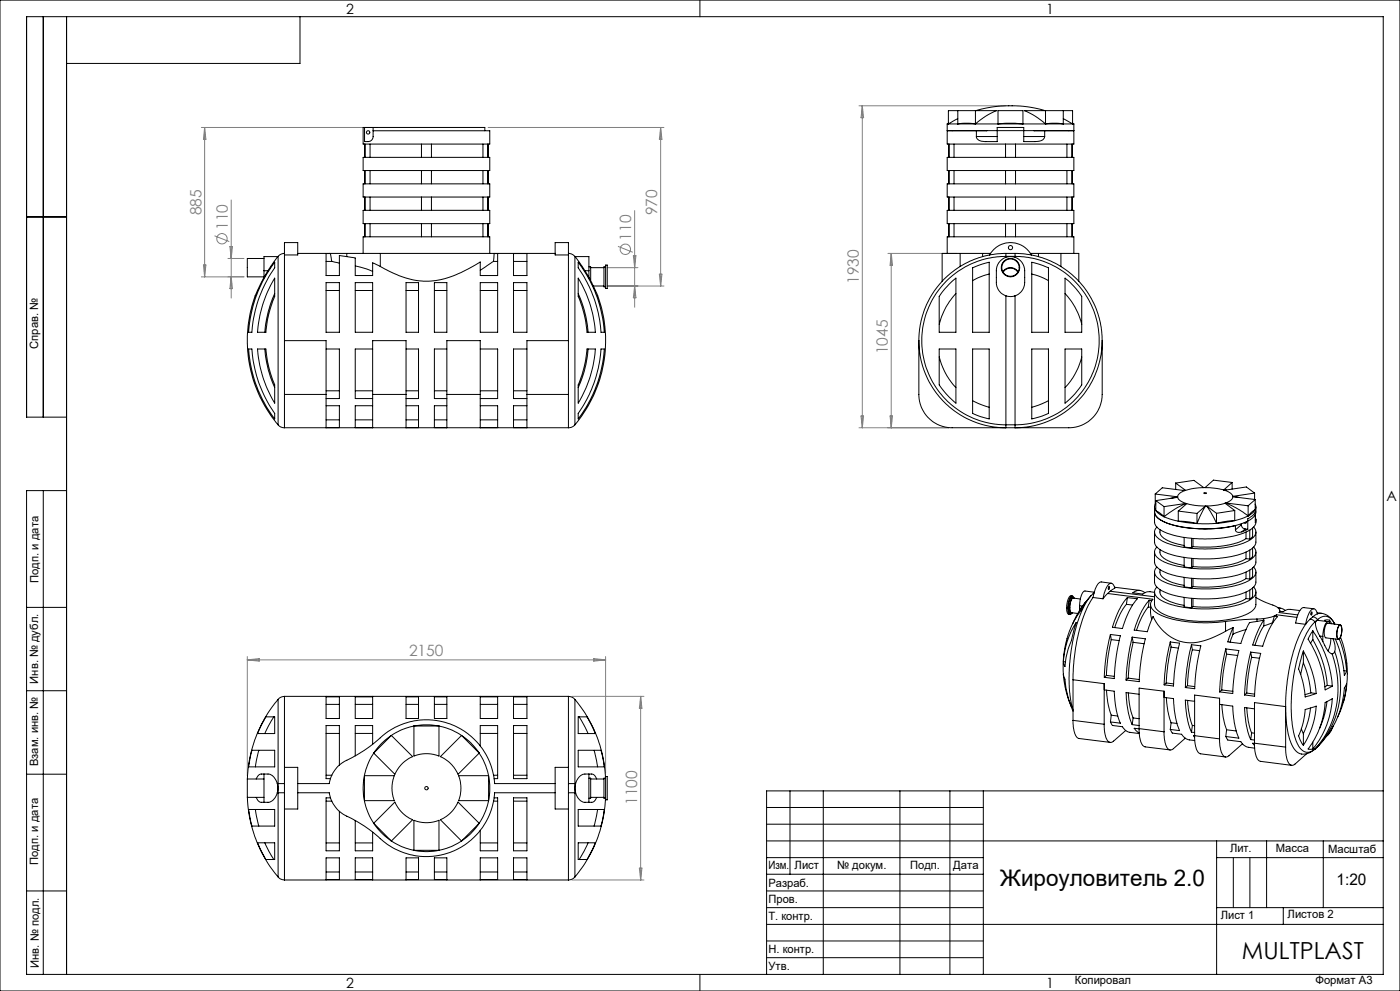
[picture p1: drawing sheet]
<svg xmlns="http://www.w3.org/2000/svg" width="420mm" height="297mm" viewBox="0 0 420 297" stroke-linecap="round" stroke-linejoin="round" font-family="sans-serif">
<g fill="none" stroke="#808080" stroke-width=".3">
<path d="M60.4 38.2h53.1M61.4 38.2l.4 3.6h-.8zM61.4 38.2v44.8M146.4 38.2h52.8M198.2 38.2v47.5M198.2 38.2l.4 3.6h-.8zM257.7 31.7h44M258.7 31.7v96.5M258.7 31.7l.4 3.6h-.8zM69.4 59.9v29.4M61 79.4h.8l-.4 3.6zM64.3 70.7l4.5 1.7"/>
<path d="M68.4 77.5h4.8M69 73.9h.7l-.3 3.6zM185.4 73.8l4.4 1.8M190 76.7h.8l-.4 3.5zM190.4 63.1v29M266.4 75.9h20.6M267.4 75.9v52.3M267.4 75.9l.4 3.6h-.8zM69.4 83l.3 3.5h-.7zM73.2 83h-12.8M182.2 85.7h17M182.2 80.2h9.2"/>
<path d="M190.4 85.7l.4 3.5h-.8zM197.8 82.2h.8l-.4 3.5zM257.7 128.2h27M258.3 124.7h.8l-.4 3.5zM267 124.7h.8l-.4 3.5zM74.2 196.8v35.7M74.2 197.8h107.5M74.2 197.8l3.6-.4v.8zM178.1 197.4l3.6 .4-3.6 .4zM181.7 196.8v34.9M171.6 208.7h21.6M192.2 208.7v55"/>
<path d="M192.2 208.7l.4 3.6h-.8zM171.6 263.7h21.6M191.8 260.2h.8l-.4 3.5z"/>
<circle cx="66.6" cy="71.6" r="1.56"/>
<circle cx="187.6" cy="74.7" r="1.56"/>
</g>
<g fill="none" stroke="#000" stroke-width=".3">
<path d="M0 0h420v297h-420zM13 5v120M20 5v287M90 5v14h-70M210 0v5M109.4 38.2h-.5v5h38v-4h-35M109.4 38.2v4.2a1.95 1.95 0 0 0 2.5-1.5v-2.7M109.4 38.2h2.5M111.9 38.2h33.6v1M284.2 37.1h.3M284.2 39.2h38M284.2 39.2h8.7"/>
<path d="M284.2 37.1v6.1h38v-6.1M284.5 36.9l-.3 .2M284.5 37.1h2.8M284.5 37.1v-3.9h14.5a21.5 21.5 0 0 0-6.4 3.9M285.6 39.2h.1M287.3 37.1h5.3M287.3 35.6l-2.8 1.5M287.3 37.1l2-.2 3.3 .2M287.3 33.2v3.9M292.6 37.1h6.8M292.6 33.2v3.9M292.8 33.2a37.7 37.7 0 0 1 20.7 0"/>
<path d="M292.9 39.2v1.7M296.1 39.2h-3.2M299.4 37.1h7.5M299.4 37.1l2.6-.2 4.9 .2M299.4 37.1v-3.9h7.5v3.9M306.9 37.1h6.8M310.2 39.2h3.2M313.4 39.2h8.8M313.4 39.2v1.7M313.7 37.1h5.3M313.7 37.1a21.5 21.5 0 0 0-6.4-3.9h14.5v3.9M313.7 37.1l1.9-.2 3.4 .2"/>
<path d="M313.7 33.2v3.9M319 37.1h2.8M319 35.6l2.8 1.5M319 33.2v3.9M320.6 39.2h.1M321.8 36.9l.4 .2M321.8 37.1h.4M108.9 47.2h38v3.9h-38zM108.9 55.1h38v4h-38zM109.4 43.2v4M109.4 51.1v4M109.4 59.1v3.9"/>
<path d="M109.5 43.2v4M109.5 51.1v4M109.5 59.1v3.9M111 43.2v4M111 51.1v4M111 59.1v3.9M126.4 43.2v4M126.4 51.1v4M126.4 59.1v3.9M129.4 43.2v4M129.4 51.1v4M129.4 59.1v3.9"/>
<path d="M144.9 43.2v4M144.9 51.1v4M144.9 59.1v3.9M146.4 43.2v4M146.4 51.1v4M146.4 59.1v3.9M284.2 47.2h38v3.9h-38zM284.2 55.1h38v4h-38zM284.7 43.2v4M284.7 51.1v4M284.7 59.1v3.9M286.2 43.2v4"/>
<path d="M286.2 51.1v4M286.2 59.1v3.9M292.9 40.9a2.05 2.05 0 0 0 2.4 1.5h3.9v-4.2h7.9v4.2h3a3.1 3.1 0 0 0 3.2-1.1l.1-.4M292.9 40.9h6.3M301.7 43.2v4M301.7 51.1v4M301.7 59.1v3.9M304.7 43.2v4M304.7 51.1v4M304.7 59.1v3.9M307.1 40.9h6.3M320.1 43.2v4"/>
<path d="M320.1 51.1v4M320.1 59.1v3.9M321.6 43.2v4M321.6 51.1v4M321.6 59.1v3.9M321.7 43.2v4M321.7 51.1v4M321.7 59.1v3.9M8 65h12M79.2 77.5h-5v5.5h5M82.4 78.6v.3a3.3 3.3 0 0 1-.9 2.7 40.2 40.2 0 0 0-6.1 18h-.8a38.7 38.7 0 0 1 7.8-21zM83.4 76.9h-4.2v4.2"/>
<path d="M83.4 76.8v50.5M83.4 76.8l-3 4.3M85.3 76.4v25.7M85.3 75.9l-.8 .2-1.1 .7M85.3 72.7h4v3.7h-4zM89.3 75.9l9.8 .1M97.8 76v6.6h4v-6.1l2.2 .4M97.8 78.3h1.8M99.1 76l.5 2.3M99.6 78.3l2.2 .6M104 75.9h-5.2l.3 .1M104 76.9l2.6 .4v5.3h5.2v-3.8l2.3 1.1"/>
<path d="M104 75.9h10.1M104 75.9v1M106.6 79.7l3.4 .9 1.8 .7M108.9 75.9v-4.9h38v4.9M108.9 63h38v4h-38zM109.4 67v4M109.5 67v4M111 67v4M114.1 75.9l34.1 .1M114.1 75.9v4M126.4 67v4M129.4 67v4"/>
<path d="M144.9 67v4M146.4 67v4M148.1 78.3l-4 2.7M148.1 78.3h1.2M148.2 76l-.1 2.3M149.3 76v6.6h-5.2v-4.1a31.7 31.7 0 0 1-15.6 5.8 27.3 27.3 0 0 1-14.4-4.4M154.1 76v6.6h4v-6.6M154.1 78.3h4M166.5 72.7h4v3.7h-4zM166.5 75.9l-18.3 .1M170.5 76.4v25.7M170.5 75.9l.9 .2 1.1 .7"/>
<path d="M172.5 76.8v50.5M172.5 76.8l3 4.3M172.5 76.9h4.2v4.2M173.5 78.6a39.3 39.3 0 0 1 7.8 21h-.9a41.7 41.7 0 0 0-6.9-19.6zM176.7 80h.5v4.1M181.7 79.4h.5v7.1h-.5zM181.7 80h-.5v6h.5M284.2 75.9v-4.9h38v4.9M284.2 63h38v4h-38zM284.7 67v4M286.2 67v4M288 75.9h6.8"/>
<path d="M288 75.9h-5.4v8.4M288 75.9v4M294.8 75.9h2.4M294.8 75.9v1M296.9 76.4a26.1 26.1 0 0 0-21.2 25.7M296.9 76.4a7.1 7.1 0 0 1 12.5 0M301.7 67v4M301.8 76.8a25.2 25.2 0 0 0-25.3 25.3 25.2 25.2 0 0 0 25.3 25.2M301.8 76.8v.3M301.8 75.9l-4.9 .5M301.8 75.9v.9M301.8 75.9h2.7"/>
<path d="M301.8 76.8h2.7M304.5 76.8v.3M304.5 76.8a25.2 25.2 0 0 1 25.2 25.3 25.2 25.2 0 0 1-25.2 25.2M304.5 75.9v.9M304.5 75.9l4.9 .5M304.7 67v4M309.1 75.9h2.4M309.4 76.4a26.2 26.2 0 0 1 21.3 25.7M309.5 78.6l5 1.7v19.3h-5zM311.5 75.9h6.8M311.5 75.9v1M318.3 75.9h5.3v8.4"/>
<path d="M318.3 75.9v4M320.1 67v4M321.6 67v4M321.7 67v4M79.2 83.1l-1.3 2.7a38.7 38.7 0 0 0 5.5 41.5M79.2 81.1h1.2M79.2 81.1v2M80.4 81.1l-1.2 2M82.4 83.4v2.7a8.6 8.6 0 0 1-.8 4.9l-1.3 4.6-.5 4h-2.5a35.9 35.9 0 0 1 5.1-16.2zM82.4 88l-1.9 5.3-.8 3.9-.3 2.4M97.8 84.7h4v14.9h-4zM97.8 87.1h4"/>
<path d="M106.6 84.7h5.2v14.9h-5.2zM106.6 87.1h5.2M121.8 84.7h3.8v14.9h-3.8zM121.8 87.1h3.8M130.3 84.7h3.8v14.9h-3.8zM130.3 87.1h3.8M144.1 84.7h5.2v14.9h-5.2zM144.1 87.1h5.2M154.1 84.7h4v14.9h-4zM154.1 87.1h4M173.5 83.4a35.9 35.9 0 0 1 5.1 16.2h-2.5l-.5-4-1.3-4.6a9.4 9.4 0 0 1-.8-5.3zM173.5 88l1.9 5.3 .8 3.9 .2 2.4"/>
<path d="M175.5 81.1l1.2 2M175.5 81.1h1.2M176.7 83.1l1.5 3a39 39 0 0 1-5.7 41.2M176.7 81.1v2M177.2 80.2h4M178 85.7h3.2M284.8 85.2l2-1.8v16.2h-5v-9.3a2.37 2.37 0 0 1 .7-2.6zM286.8 88a20.3 20.3 0 0 0-5 9.2M291.8 80.3l5-1.7v21h-5zM296.8 82.1l-3.2 1.1-1.8 .9M300.8 81.5a2.74 2.74 0 0 1 4.6 0M301 81.6a2.59 2.59 0 0 1 4.4 0"/>
<path d="M301.8 88.6a4.9 4.9 0 0 1-2.9-5.5v-2a4.3 4.3 0 0 1 4.3-4.2 4.3 4.3 0 0 1 4.2 4.2v2a4.9 4.9 0 0 1-2.9 5.5M301.8 88.6v38.7M301.8 88.6a4 4 0 0 0 2.7 0M304.5 88.6v38.7M309.5 82.1l2.6 .8 2.4 1.2M319.5 83.4l1.6 1.3 2.6 3a2.37 2.37 0 0 1 .8 2.6v9.3h-5zM319.5 88a20.3 20.3 0 0 1 5 9.2M74.6 104.6h.8a39.4 39.4 0 0 0 7 19.3v1.7a39.3 39.3 0 0 1-7.8-21zM77.3 104.6h2.5l.5 3.9 .8 3.1a12.6 12.6 0 0 1 1.3 5.9v3.3a35.9 35.9 0 0 1-5.1-16.2zM79.4 104.6l1.1 6.3 1.9 5.3M85.3 118.2v10M85.3 118.2h12.5"/>
<path d="M85.3 102.1h12.5v16.1M85.3 102.1v16.1M97.8 118.2v10M97.8 104.6h4v14.8h-4M97.8 117.1h4M106.6 117.1h5.2M111.8 118.2v10M111.8 104.6h-5.2v14.8h5.2M111.8 118.2h10M111.8 118.2v-16.1h10v16.1M121.8 118.2v10M121.8 104.6h3.8v14.8h-3.8"/>
<path d="M121.8 117.1h3.8M130.3 117.1h3.8M134.1 118.2v10M134.1 104.6h-3.8v14.8h3.8M134.1 118.2h10M134.1 118.2v-16.1h10v16.1M144.1 118.2v10M144.1 104.6h5.2v14.8h-5.2M144.1 117.1h5.2M154.1 117.1h4M158.1 118.2v10M158.1 104.6h-4v14.8h4"/>
<path d="M158.1 118.2h12.4M170.5 118.2v10M170.5 102.1h-12.4v16.1M170.5 102.1v16.1M176.1 104.6h2.5a36.3 36.3 0 0 1-5.1 16.2v-2.8a9.4 9.4 0 0 1 1.1-5.6l1-3.9zM176.4 104.6l-1 6.3-1.9 5.3M180.3 104.6h1a38.7 38.7 0 0 1-7.8 21v-.4a3.3 3.3 0 0 1 .9-2.7 37.2 37.2 0 0 0 5.9-17.9zM275.7 102.1a25.8 25.8 0 0 0 26.1 26v-.8M275.7 102.1v16.1a9.9 9.9 0 0 0 9.9 10h35a10.1 10.1 0 0 0 10.1-10v-16.1M281.8 104.6h5v16.2l-2-1.8-1.8-2a3.7 3.7 0 0 1-1.2-3.1zM281.8 107a20.6 20.6 0 0 0 5 9.2M291.8 104.6h5v21l-2.6-.7-2.4-1z"/>
<path d="M309.5 104.6h5v19.3l-2.4 1-2.6 .7zM319.5 104.6h5v9.3a2.8 2.8 0 0 1-1.2 3.1l-1.3 1.5-2.5 2.3zM324.5 107a20.6 20.6 0 0 1-5 9.2M330.7 102.1a25.9 25.9 0 0 1-26.2 26v-.8M20 125h-12v-120h407v287h-407v-145h12M83.4 127.3l.9 .7 1 .2M85.3 128.2h85.2M97.8 121.6h4v6.6M97.8 125.8h4M106.6 125.8h5.2M111.8 121.6h-5.2v6.6M121.8 121.6h3.8v6.6"/>
<path d="M121.8 125.8h3.8M130.3 125.8h3.8M134.1 121.6h-3.8v6.6M144.1 121.6h5.2v6.6M144.1 125.8h5.2M154.1 125.8h4M158.1 121.6h-4v6.6M172.5 127.3l-.9 .7-1.1 .2M291.8 120.1l1.8 .9 3.2 1.1M301.8 127.3h2.7M314.5 120.1l-2.4 1.1-2.6 .9M13 147v145"/>
<path d="M346.4 151.9v4.6a4.7 4.7 0 0 0 3.6 3.2l5 1.3 6.3 .5 5.8-.3 4.7-1a6.5 6.5 0 0 0 4.9-3.4l.1-.9M346.4 159.5v3a4.6 4.6 0 0 0 3.6 3.2l4.6 1.3 5.3 .5 5.9-.2 4.2-.7a9.8 9.8 0 0 0 6.6-3.3l.2-.6v-3.2M346.6 151.1l-.2 .8 .3 1.1M346.6 148.1l2.1-1.9 6.7 .8a2.61 2.61 0 0 0-2.1 1.9M346.6 148.1l6.7 .8M346.6 148.1v3M346.7 150l6.6-1a3.2 3.2 0 0 0 2.5 1.9M346.7 153l1.1 1.1 1.4 .8M346.7 153l2.5 1.9M346.7 151l-.1 .1M346.7 150l2.5 1.8M346.7 150v3"/>
<path d="M347.1 157.9a2.24 2.24 0 0 0 .8 3.8 27.3 27.3 0 0 0 13.8 2.8l5.4-.3 4.7-1a6.5 6.5 0 0 0 4.9-3.4l-.1-1.1-.5-.8M348 158.7v.8a4 4 0 0 0 3.2 2.9l4 1.1M349.2 154.9l4.3 1.3M349.2 151.8v3.1M352.7 144.8l5.5-.8 2.9 2.2-2.9 .2-2.5 .6M352.7 144.8l3 2.2M352.7 144.8v1.9M353.3 148.9l-2.1 .5M353.5 156.2l5.6 .7M353.5 156.2l3.2 .2 2.4 .5M353.5 153.2l5.6 .7M353.5 153.2v3"/>
<path d="M354.8 147h.9M355.8 150.9a28.2 28.2 0 0 0-6.6 4M355.8 150.9l-6.6 .9M359.1 153.9v3M361.1 146.1h.4M361.2 147.8l.6-.1 .2 .1zM361.6 151.7l-2.5 5.2M361.6 151.7l-3.3-.3-2.3-.4-2.5 2.2M361.6 151.7l-2.5 2.2M362 151.7l3.3-.3 2.2-.6 2.9 2.2M362 151.7l2.9 5.1M362 151.7l2.9 2.1"/>
<path d="M364.9 156.8l-5.8 .1M364.9 153.8v3M367.1 146.9h.8M367.7 150.7l3.1 1.5 3.6 2.4M367.7 150.7l6.7 .9M369.6 144.6l-5.6-.7-2.5 2.3 3.6 .2 2 .5M369.6 144.6l-2.5 2.3M369.6 144.6v2M369.8 148.8l2 .3M370.4 156l-5.5 .8M370.4 156l-2 .2-3.5 .6M370.4 153l-5.5 .8"/>
<path d="M370.4 153v3M370.6 158.8l.3 .5a1.66 1.66 0 0 0 1.7 .1M370.6 157.5v1.3M370.7 157.5h-.1M372.4 157.3l.4 .9 .7 .3M372.4 157.3l-1.8 1.5M372.4 157v.3M373.5 158.5l-.9 .9M373.5 158.5l.8 .1M373.8 159.5v1.9M373.9 156.4l-.2 .4-.5-.1M374.3 158.6l-1.7 .8"/>
<path d="M374.4 154.6l-4 1.4M374.4 151.6v3M374.9 158.9v2.7M375.8 158.3v2.5l-.9 .8M376.4 147.8l-2.5-1.9-6.6 1a3.2 3.2 0 0 1 2.5 1.9M376.4 147.8l-6.6 1M376.4 147.8v1.9M376.6 151.1l.2 .7-.2 .9M376.6 149.7l-6.7-.8a2.61 2.61 0 0 1-2.2 1.8M376.6 152.7l-.6 .8-1.6 1.1M376.6 152.7l-2.2 1.9M376.6 149.7l-2.2 1.9"/>
<path d="M376.6 149.7v3M376.6 154.9l.2 .8M376.8 151.9v1.5a4 4 0 0 1-3.1 3.1l-3.7 1.2-6 .7h-5.5l-5.5-.8a9.8 9.8 0 0 1-6.5-3.4l-.1-.8a4.2 4.2 0 0 0 3.1 3.2l4.2 1.2 6 .7 6.9-.2 4-.8M376.8 155.7l-.2 .9v-3.1l-.9 1.1-1.4 .9v3.1M376.8 155.7l-.2 .1M321.7 178.6h-.4a3.8 3.8 0 0 0-1.3 3.6 2.03 2.03 0 0 0 .6 1.9l.4 .1M322 179.1l-.4-.1-.4 .3-.5 1.2-.2 1.3a1.9 1.9 0 0 0 .5 2h.4M322.1 179.1a.57 .57 0 0 0-.6-.5 .57 .57 0 0 0-.5 .6l-.5 1.5-.1 1.4a1.69 1.69 0 0 0 .7 2l.5-.3M322.3 179.3a.51 .51 0 0 0-.6-.2 .51 .51 0 0 0-.3 .6l-.5 2.3a1.41 1.41 0 0 0 .7 1.8l.2-.1M324.1 179.5l-2.1-.3a4 4 0 0 0-.9 4.1l.3 .3 1.9 .3M327.3 178.5l-3.3 4.4M327.3 178.5l-2 3-1.5 3.5-1.3 4.1-1.1 5.6-.6 5.8-.1 4.6 .4 4.1 .8 3.6"/>
<path d="M327.3 178.5h.1M327.9 179.1l-1.3 2.1-1.2 2.7-1.9 6-1.3 8-.3 5.8M327.9 179.1l3 .4M328 177.9l-.7 .6M328.2 177.7l-.2 .2M328.3 177.5l-2.8-.4a2.35 2.35 0 0 0-1.4 2.3l-.2 2.1M332.3 177.9l-1.4 1.6M332.3 177.9l13.6 1.7a2.39 2.39 0 0 0 .8 3.9l3.1 1.5 3 .8 3 .5 6.7 .4 5.2-.4M332.6 175.8a.55 .55 0 0 1 0 .9zM333.1 177.2l.5-.4a.73 .73 0 0 0 .6-1.2 1.05 1.05 0 0 0-1.1-.8 1.05 1.05 0 0 0-1 1l-.8 1.8-.4 1.9M333.1 177.2l-.8 .7M333.1 177.2l13.3 1.7"/>
<path d="M333.4 174.8l-3-.4a3.1 3.1 0 0 0-2 2.8l-.5 1.9M334.4 176l7.6 .9M338.2 179.1l3 .4a22.4 22.4 0 0 0-4.5 8.9l-3-.4 .6-1.8a20.7 20.7 0 0 1 3.9-7.1zM338.2 179.1l-.3 2M344.8 179.9a22.3 22.3 0 0 0-4.5 8.9l3.9 .5 1.7-4.6a12.5 12.5 0 0 0 17.6 6.5l4.2-2M344.8 179.9l.7 .1M344.8 179.9l-.3 2M346.4 165.4v3a4.6 4.6 0 0 0 3.6 3.3l3 .9 6.4 .9 5.1-.1 5.5-.8a10.6 10.6 0 0 0 6.5-3.2l.3-.7v-3.3M346.4 171.4v3a4.9 4.9 0 0 0 3.8 3.4l4.4 1.1 5.7 .6 5.1-.2 5.3-.8a8.5 8.5 0 0 0 5.9-3.4l.2-3.7M346.4 177.4v3.8a4.6 4.6 0 0 0 3.6 3.2l3.8 1.1 6.1 .7 5.9-.1 4.2-.7a9.8 9.8 0 0 0 6.6-3.4l.2-.6v-4M346.4 177.5l-2-.2-1.6 .7-3-.3a2.68 2.68 0 0 1 3.7 0M347.1 163.9a2.24 2.24 0 0 0 .8 3.8l.3 .1a30.2 30.2 0 0 0 14.9 2.7l3.6-.3 3.3-.6a9.8 9.8 0 0 0 6.6-3.3 1.92 1.92 0 0 0-.5-2.4"/>
<path d="M347.1 169.9a2.24 2.24 0 0 0 .8 3.8l.3 .1a30.2 30.2 0 0 0 14.9 2.7l3.6-.3 3.3-.6a10.2 10.2 0 0 0 6.6-3.3 1.92 1.92 0 0 0-.5-2.4M347.1 175.9a2.24 2.24 0 0 0 .8 3.8l3.7 1.6 6 1 2.7 .2 4.6-.1 5.8-.9a8.5 8.5 0 0 0 5.9-3.4l.1-1.1-.6-1.1M348 164.7v.7a4 4 0 0 0 3.2 3l4 1M348 170.7v.7a3.9 3.9 0 0 0 3.2 2.9l4 1.1M348 176.7v.7a3.9 3.9 0 0 0 3.2 2.9l4 1.1M355.2 161.1v2.8l2.3 .3M355.2 167v2.9l2.3 .3M355.2 173v2.9l2.3 .3M355.2 179v2.9l2.3 .3M357.5 161.3v2.9M357.5 167.3v2.9M357.5 173.3v2.9"/>
<path d="M357.5 179.3v2.9M357.9 163.8l-.4 .4M357.9 161.4v2.4M357.9 167.4v2.4M357.9 173.4v2.4M357.9 179.3v2.5M357.9 169.8l-.4 .4M357.9 175.8l-.4 .4M373.8 161.4a26.5 26.5 0 0 1-14.2 2.5l-1.7-.1M373.8 167.4l-.2 .1a27.9 27.9 0 0 1-14.9 2.4l-.8-.1M373.8 173.4l-3.1 1.4-3.7 .8-4.3 .4-4.8-.2M373.8 179.4a26.8 26.8 0 0 1-15.1 2.5l-.8-.1"/>
<path d="M373.8 161.4l1.1 .2M373.8 165.4v2M373.8 171.4v2M373.8 177.4v2M373.8 167.4l1.1 .2M373.8 173.4l1.1 .2M373.8 179.4l1.1 .1M374.9 164.8v2.8M374.9 170.8v2.8M374.9 176.8v2.7M375.8 164.2v2.6l-.9 .8M375.8 170.2v2.6l-.9 .8"/>
<path d="M375.8 176.2v2.6l-.9 .7M376.8 179.1l2.8 1.4a9.3 9.3 0 0 1 4.1 2l.2 .4-.1 .7M8 182h12M319 198.3l.6 .1M321.8 186.9l1.8-3.5 2.1-2.9-.9 1.5a36.7 36.7 0 0 0-4.4 8.3 31.5 31.5 0 0 0-1.3 12.7M322.9 186.5l-1.4 5.4-1.1 2.7-.9 5.2-.2-.4a13.1 13.1 0 0 1 1-7.6l1.1-2.7zM323.9 181.5v1.4v-.9M323.9 181.5l.9 .1M333.1 190.1l-1.2 5.8-.6 7.1M333.1 190.1l3 .4-1.2 5.8-.6 7.1-3-.4M333.1 190.1l.3 1.6M333.4 191.7l-1.1 6.1-.4 4.6"/>
<path d="M333.4 191.7l2.3 .3M337.9 181.1a20.6 20.6 0 0 0-3.5 7M337.9 181.1l1.9 .2M339.7 191l3.9 .4-1.2 5.8-.6 7.1-4-.5M339.7 191l-1.1 5.2-.8 7.6M339.7 191l.2 1.5M339.9 192.5l-.8 4-.6 6.7M339.9 192.5l3.4 .4M344.5 181.9l-1.8 2.8-1.7 4.2M344.5 181.9l.7 .1M345.2 181.2v2.3l.3 2.1M351.1 192.4l2.8 .4-1.2 5.7-.7 7.1-2.7-.4"/>
<path d="M351.1 192.4l-1.3 6.3-.5 6.5M351.1 192.4l.2 1.6M351.3 194l-.9 5-.5 5.7M351.3 194l2.2 .2M357.4 193.2l-1.3 6.9-.5 6M357.4 193.2l2.9 .4-1.2 5.8-.7 7-2.8-.3M357.4 193.2l.3 1.5M357.7 194.7l-.8 4.1-.7 6.7M357.7 194.7l2.2 .3M357.9 181.8l-.4 .4M367.7 186.3v2.9M367.7 194.5l-1.2 6.3-.6 6.6"/>
<path d="M367.7 194.5l4 .5-1.4 6.9-.5 6-3.9-.5M367.7 194.5l.3 1.5M368 196l-1 5.1-.5 5.7M368 196l3.3 .5M369.9 188.1l-2.2 1.1M369.9 190l-.9 2.5M369.9 188.1v1.9M373.8 188.7l-3.9 1.3M375.2 195.4l-1.3 6.4-.5 6.5M375.2 195.4l3 .4-1.3 6.3-.5 6.6-3-.4M375.2 195.4l.3 1.6M375.5 197l-1 5-.5 5.7"/>
<path d="M375.5 197l2.4 .3M377.1 186.2l-2.3 .4-1.8 3.9-.7 2.4-4-.5 1.6-4.3M377.1 185.5l-9.4 .8M377.1 185.5v.7M379.2 185.8l-2.1 .4M379.2 187.6l-1.1 1.8-1.6 4M379.2 185.8v1.8M381.7 186.6l-2.5 1M381.7 186.6h.1M382.3 184.6l1 .2a23.1 23.1 0 0 0-4.5 8.9l-3-.4 1.7-4.4 1.7-3.1M382.3 184.6l-.6 2M383 184.3l-.7 .3"/>
<path d="M383 184.3a13.2 13.2 0 0 1-5.9 1.2M383 184.3l6.1 .7M383.4 182.2l.7 .1M383.5 182.3h.9l1.2 .6M383.8 183.6l5.5 .7M383.9 183.2l-.1 .4M383.9 183.1v.1M390 183l-3.5-.4-1.6 .7-1-.1M391 195.1l-.8 2.9a5.1 5.1 0 0 0 .2 4.8l.7 2.4 .4 3.7 3.4-1M391 195.1a31.1 31.1 0 0 1 3.9 12.8M391 198.6l-.8 3.6M391 198.6l1.4 4.2 .8 4.8"/>
<path d="M391 195.1v3.5M391.7 187.1l-2.2 4-2.1 6.3-1.2 6.9-.5 7.5M393.1 185.5l-1.4 1.6M393.1 185.5l1.4 .9M393.5 183.4l.1 .6a.23 .23 0 0 1-.1 .3 .23 .23 0 0 1-.3 0 .23 .23 0 0 1 .1-.4zM393.8 189.1l-.9 1.4a1.47 1.47 0 0 0 .2 2.2 32.4 32.4 0 0 1 4.4 14.1l2.2-1.2M393.8 189.1a33.8 33.8 0 0 1 5.9 16.5M393.8 191.7l-.6 1.1M393.8 191.7a31.5 31.5 0 0 1 4.4 13.7M393.8 184.9l1 .3 .5 .5M393.8 189.1v2.6M393.8 184.9l-.7 .6"/>
<path d="M394.2 182.5l-3-.4a3.2 3.2 0 0 0-2.1 2.8l-.4 1.8 3 .4M394.5 186.4a25.5 25.5 0 0 0-5.7 12.6l-.7 3.6-.7 6.3v4.6l.3 4.1a10.8 10.8 0 0 0 3.4 7.5 2.79 2.79 0 0 0 3.4-.6M394.5 186.4l.2 .2M394.7 186.6l.3 1.9 1 2.1M395.1 183.7l1.4 .1M395.2 184a1.25 1.25 0 0 0-1.5-1.4 7.2 7.2 0 0 0-2 4.5M395.2 184l-1.4 .9M395.3 185.7l.1 .2M395.3 185.7a2.89 2.89 0 0 1 4.9 1l.2 .2M395.3 185.7l-.8 .7M395.4 185.9l-.5 .2-.2 .5M395.4 185.9l3.1 .4"/>
<path d="M396 190.6l.8 1.7M396 190.6l.8 .1M396.5 183.8a5.2 5.2 0 0 1 3.9 3.1M396.5 183.8l-1.3 .2M396.8 192.3l.3 .4a5.5 5.5 0 0 0 2.5 3.2M396.8 190.7v1.6M398.9 185.9h-1.5l.3 .3M398.9 185.9l.6 1M398.9 185.9v.7M399 186.9a.67 .67 0 0 0-.7-.6 .67 .67 0 0 0-.6 .7l-.6 1.6-.3 2.1M399.2 191.3l-.1 1.9-.7 1.9M399.6 195.9a28.1 28.1 0 0 1-5.1 28.6"/>
<path d="M399.9 191.4l.6 1.9-.1 2M400.3 187h.1M400.4 186.9v.2M400.4 195.3l-.2 .4-.6 .2M400.4 195.3a28 28 0 0 1-5.1 28.5M400.6 191.5a32.3 32.3 0 0 1 2.7 10.9l.7-1.3M401.7 187.6a.51 .51 0 0 1 .7-.1 .51 .51 0 0 1 .1 .7l-.1 1.9a1.08 1.08 0 0 1-1 1.3l-.3-.6v-1.2zM401.7 187.4a.56 .56 0 0 1 .7 .1 .56 .56 0 0 1 .1 .6l-.1 2.2a1.16 1.16 0 0 1-1 1.3l-.4-.9v-1.3zM401.8 191.5a30.6 30.6 0 0 1 2.2 9.6M402.1 187.3l-3.8-.5a4 4 0 0 0-.8 4l.3 .4 3.7 .4M402.2 191a30.6 30.6 0 0 1 .8 19.4M8 207h12"/>
<path d="M79.8 214.8h2.6v5h-5.1zM82.1 214.8l-2.7 5M83.4 209.6a39.1 39.1 0 0 0-9.2 23.9M83.4 209.6v25.2M85.3 208.7l-1 .2-.9 .7M85.3 208.7v21.3M85.3 208.7h85.2M97.8 208.8h4v6.5h-4zM97.8 219.8h4M97.8 211.1h4M106.6 208.8h5.2v6.5h-5.2zM106.6 219.8h5.2"/>
<path d="M106.6 211.1h5.2M121.8 208.8h3.8v6.5h-3.8zM121.8 211.1h3.8M124.2 217.6l-3.6 1-3.2 1.8M124.2 217.6v9a10.4 10.4 0 0 1 7.5 0v-9M124.2 217.6l2.9-.4 4.6 .4M124.2 217.6h7.5M130.3 208.8h3.8v6.5h-3.8zM130.3 211.1h3.8M131.7 217.6l3.5 1 3.3 1.8M144.1 208.8h5.2v6.5h-5.2zM144.1 219.8h5.2"/>
<path d="M144.1 211.1h5.2M154.1 217.4h4v16h-4zM154.1 208.8h4v6.5h-4zM154.1 219.8h4M154.1 211.1h4M170.5 208.7l1.1 .2 .9 .7M170.5 208.7v21.3M172.5 209.6a38.8 38.8 0 0 1 9.1 23.6h-.4v6h.5a39.2 39.2 0 0 1-9.2 23.6M172.5 209.6v25.2M173.5 214.8h2.6l2.5 5h-5.1zM173.7 214.8l2.7 5M321.5 212a30.6 30.6 0 0 1-2.5-9.9l.2 .7a5.7 5.7 0 0 1 .6 3.2l.8 3.6 1.3 3.5"/>
<path d="M321.9 215.9v1.2a4.5 4.5 0 0 0 1.8 4.2l9.4 1.2M321.9 203.7l9.4 1.2M321.9 215.9l9.4 1.2M321.9 203.7v12.2M331.3 204.9v1.9l3 .3 .1 2.4a22.5 22.5 0 0 0 1.7 7.2l-3-.3M331.3 217.1v.3a6.2 6.2 0 0 0 1.5 5l.6 .1 .5-.3 3.8-3.3M331.3 204.9v12.2M331.9 202.4l-.6 .6M331.9 202.4l2.4 .3M332 206.8l.5 4.5 .9 3M333.1 216.4l.6 1 3 .4 .9 1.1 .7 .4 3.5 .5M333.4 214.3l-.3 2.1"/>
<path d="M333.4 214.3l1.9 .3M338.5 203.2l-.7 .6M338.5 203.2l3.3 .5M338.5 207.7l.1 1.6a20 20 0 0 0 1.3 5.9M339.7 217.2l2 .2M339.9 215.2l-.2 2M339.9 215.2l1.8 .2M341.7 208.1l-3.9-.5 .2 2.9a21.8 21.8 0 0 0 1.7 6.7M341.7 218.4l-1.4-.1 1.5 1.4M341.7 218.4v.3a6.6 6.6 0 0 0 1.5 5l7.8 1.1M341.7 218.4l7.5 .9M349.2 207.1l.1 1.9 2.7 .4 .7 5.9 1.2 3.7-2.8-.4"/>
<path d="M349.2 219.3l.1 1.6a4.2 4.2 0 0 0 1.7 3.9l.9-.3 3.7-3.3M349.2 207.1v12.2M349.2 207.1l-7.5-.9v12.2M349.9 204.7l2.2 .3M349.9 204.7l-.6 .5M349.9 209.1l.5 4.2 .9 3.3M351.1 218.6l.6 1.1 2.8 .4 1.5 1.4 2.4 .4M351.3 216.6l-.2 2M351.3 216.6l1.8 .2M356.2 205.5l-.6 .6M356.2 205.5l2.2 .3M356.3 209.9l.1 1.7a20 20 0 0 0 1.3 5.8"/>
<path d="M357.4 219.4l1 .1M357.7 217.4l-.3 2M357.7 217.4l.7 .1M358.4 210.2l-2.8-.4 .2 2.9a21.7 21.7 0 0 0 1.6 6.7M365.9 209.3v1.8l3.9 .5 .2 2.9a22.4 22.4 0 0 0 1.7 6.7l-4-.5M365.9 209.3l-7.5-1v12.2M365.9 209.3v12.1M366.5 206.8l-.6 .6M366.5 206.8l3.4 .4M366.6 211.2l.4 4.1 1 3.4M368 218.7l-.3 2M368 218.7l2.9 .4"/>
<path d="M374 207.7l-.6 .6M374 207.7l2.4 .3M374.1 212.2l.4 4.1 1 3.3M375.5 219.6l-.3 2M375.5 219.6l.8 .1M376.3 212.4l-2.9-.3 .2 2.8a21.8 21.8 0 0 0 1.6 6.7M385.7 211.8l.2 4.8a13.6 13.6 0 0 0 3.3 8.9 4.2 4.2 0 0 0 5.2-.9M385.7 211.8l-9.4-1.2v12.1M385.7 211.8v12.1M390.4 218.4l.6 1.5M391 219.9v3.5M391.5 212.7l3.4-1.1a25.1 25.1 0 0 1-3.9 11.8l-.8-1.4a2.47 2.47 0 0 1 0-3.1l.9-2.8z"/>
<path d="M393.2 212.2l-.8 3.9-1.4 3.8M393.2 207.6l-1.7 .6M393.2 207.6l1.7 .3M397.5 210.5l2.2-1.1a25.2 25.2 0 0 1-6 15.1h-1.3a25.4 25.4 0 0 0 5.1-14zM398.1 210.3l-.7 3.6-1.5 4.4M398.2 205.4l-.7 .4M398.2 205.4l1.5 .2M399.9 217.6l-.8 1.8-1.1 1.2M401.3 214.9a26.1 26.1 0 0 0 2.7-10l-.2 .5a3.7 3.7 0 0 0-.7 2.7 26.8 26.8 0 0 1-7.3 15.2M403.2 201l.8 .1M8 232h12M74.2 239a39.1 39.1 0 0 0 9.2 23.8"/>
<path d="M75.6 224.9h6.8v4.9h-7.8zM76.9 239a1.86 1.86 0 0 0 2.3 1.4M77.6 224.9l-1 4.9M79.2 232h1.2a3.4 3.4 0 0 1 2.8 2.8M79.2 232a2 2 0 0 0-2.3 1.5M79.2 232v8.4M79.2 233.5h-5v5.5h5M83.2 234.8h.2M83.2 234.8l.2 .9-.2 1.9M83.2 237.6h.2M83.2 237.6l-.2 .6a3.3 3.3 0 0 1-2.6 2.2h-1.2M83.4 234.8h1.9"/>
<path d="M83.4 237.6h1.9M83.4 237.6v25.2M83.4 234.8v2.8M85.3 230h4v12.5h-4M85.3 230v12.5M89.3 237.6h9.5a9.9 9.9 0 0 0 6.8 7.8 50.2 50.2 0 0 1 10.4 7.5 20.5 20.5 0 0 0 32.4-15.3h18.1M89.3 234.8h9.5a9.9 9.9 0 0 1 6.8-7.7 50.2 50.2 0 0 0 10.4-7.5 20.5 20.5 0 0 1 32.4 15.2h18.1M97.8 232.3h1.8M99.1 239.1h-1.3v15.9h4v-11.8M101.8 229.3v-11.9h-4v16h1.3M109.3 240l1.1 3.5 1.7 3.2M109.3 232.5h9a10.3 10.3 0 0 0 0 7.5h-9"/>
<path d="M109.3 232.5l-.4 3.4 .4 4.1M109.3 232.5v7.5M111.8 223v-5.6h-5.2v9.2M112.1 225.7l-1.7 3.2-1.1 3.6M117.4 220.4l6.4 6.4a10.3 10.3 0 0 0-5.3 5.3l-6.4-6.4M117.4 220.4l-2.7 2.2-2.6 3.1M117.4 220.4l-5.3 5.3M138.5 220.4l-6.4 6.4a10.4 10.4 0 0 1 5.3 5.3l6.4-6.4M138.5 220.4l2.7 2.2 2.6 3.1M138.5 220.4l5.3 5.3M143.8 225.7l1.9 3.8 .9 3M144.1 223.6v-6.2h5.2v16h-1.1"/>
<path d="M146.6 232.5h-9a10.3 10.3 0 0 1 0 7.5h9M146.6 240l-.9 2.9-1.9 3.8M146.6 232.5l.3 2.8-.3 4.7M146.6 232.5v7.5M148.1 232.3h1.2M148.2 239.1h1.1v15.9h-5.2v-6.1M154.1 239.1h4v15.9h-4zM154.1 232.3h4M170.5 230v12.5M170.5 230h-4v12.5h4M170.5 234.8h2M170.5 237.6h2"/>
<path d="M172.5 234.8h.2M172.5 237.6h.2M172.5 237.6v25.2M172.5 234.8v2.8M172.7 234.8l-.2 1.1 .2 1.7M172.7 237.6l.2 .6a3.3 3.3 0 0 0 2.6 2.2h1.2M173.5 224.9h6.8l1 4.9h-7.8zM176.7 232a1.87 1.87 0 0 1 2.3 1.5M176.7 232h-1.6a3.7 3.7 0 0 0-2.4 2.8M176.7 232v8.4M176.7 233.2h.5v6h-.5M177.2 233.5h4"/>
<path d="M177.2 239h4M178.2 224.9l1.1 4.9M179 239a1.86 1.86 0 0 1-2.3 1.4M181.7 232.7h.5v7h-.5zM237 237v25M247 237v55M270 237v55M285 237v55M295 237v55M358.4 220.5h-.4l.4 .4M358.4 220.5v.3a6.2 6.2 0 0 0 1.5 5l7.8 1.1M358.4 220.5l7.5 .9"/>
<path d="M365.9 221.4v1.3a4.5 4.5 0 0 0 1.7 4.2l1-.3 4.1-3.7M367.7 220.7l.6 1.1 4 .5 .9 1.1 .7 .4 2.5 .4M375.2 221.6l1.1 .2M376.3 222.8l-.5-.1 .5 .7M376.3 222.7v.4a6.2 6.2 0 0 0 1.6 5l9.6 1.3M376.3 222.7l9.4 1.2M385.7 223.9v.3a5.9 5.9 0 0 0 1.5 5.1l1.1-.1 3.7-3.3M393.8 222.4v2.1M394.5 224.5l-.1 .1M395.3 223.8l-.9 .8M395.8 223.3l-.5 .5M415 237h-185v55"/>
<path d="M74.6 242.6h7.8v5h-6.8zM76.6 242.6l1 5M77.3 252.6h5.1v5h-2.6zM79.4 252.6l2.7 5M85.3 242.5v21.2M97.8 257.1h4v6.5h-4zM97.8 240.1h1.8M97.8 252.6h4M106.6 245.9v9.1h5.2v-5.6M106.6 257.1h5.2v6.5h-5.2zM106.6 252.6h5.2M112.1 246.7l6.4-6.3a10.3 10.3 0 0 0 5.3 5.3l-6.4 6.4"/>
<path d="M112.1 246.7l2.2 2.7 3.1 2.7M112.1 246.7l5.3 5.4M117.4 252.1l3.2 1.7 3.6 1M121.8 257.1h3.8v6.5h-3.8zM124.2 254.8v-9a10.4 10.4 0 0 0 7.5 0v9M124.2 254.8l3.4 .4 4.1-.4M124.2 254.8h7.5M130.3 257.1h3.8v6.5h-3.8zM138.5 252.1l-3.3 1.7-3.5 1M143.8 246.7l-6.4-6.3a10.4 10.4 0 0 1-5.3 5.3l6.4 6.4M143.8 246.7l-2.6 3.2-2.7 2.2M143.8 246.7l-5.3 5.4"/>
<path d="M144.1 257.1h5.2v6.5h-5.2zM144.1 252.6h5.2M148.1 240.1h1.2M154.1 257.1h4v6.5h-4zM154.1 240.1h4M154.1 252.6h4M170.5 242.5v21.2M173.5 252.6h5.1l-2.5 5h-2.6zM173.5 242.6h7.8l-1 5h-6.8zM176.4 252.6l-2.7 5M179.3 242.6l-1.1 5M230 257h65"/>
<path d="M230 242h65M230 247h65M230 252h185M365 252v40M365 257h50M370 257v15M375 257v15M380 252v20M397 252v20M8 267h12M83.4 262.8l.9 .7 1 .2M85.3 263.7h85.2"/>
<path d="M97.8 261.3h4M106.6 261.3h5.2M121.8 261.3h3.8M130.3 261.3h3.8M144.1 261.3h5.2M154.1 261.3h4M172.5 262.8l-.9 .7-1.1 .2M230 262h65M230 267h65M230 272h65M230 277h185M365 272h50"/>
<path d="M385 272v5M210 292v5M230 282h65M230 287h65"/>
<circle cx="110.4" cy="39.7" r=".5"/>
<circle cx="303.1" cy="74.2" r=".63"/>
<circle cx="303.1" cy="80.2" r="2.75"/>
<circle cx="303.2" cy="80.2" r="2.6"/>
<circle cx="127.9" cy="236.2" r=".5"/>
</g>
<text font-size="7.1" x="372.6" y="287.4">MULTPLAST</text>
<text font-size="6.9" x="300.1" y="265.6">Жироуловитель 2.0</text>
<text font-size="4.8" x="401" y="265.3">1:20</text>
<g font-size="4.7" fill="#808080">
<text x="60.4" y="64.5" transform="rotate(-90 60.4 64.5)">885</text>
<text x="197.2" y="64.5" transform="rotate(-90 197.2 64.5)">970</text>
<text x="68.3" y="69" transform="rotate(-90 68.3 69)">110</text>
<text x="189.3" y="72.1" transform="rotate(-90 189.3 72.1)">110</text>
<text x="257.7" y="85.1" transform="rotate(-90 257.7 85.1)">1930</text>
<text x="266.4" y="106.1" transform="rotate(-90 266.4 106.1)">1045</text>
<text x="122.7" y="196.7">2150</text>
<text x="191.2" y="241.2" transform="rotate(-90 191.2 241.2)">1100</text>
</g>
<g font-size="4.2">
<text x="103.8" y="4.2">2</text>
<text x="313.8" y="4.2">1</text>
<text x="415.9" y="150.2">A</text>
<text x="103.8" y="296.2">2</text>
<text x="313.8" y="296.2">1</text>
</g>
<g font-size="3.4">
<text x="11.5" y="104.5" transform="rotate(-90 11.5 104.5)">Справ. №</text>
<text x="11.6" y="174.7" transform="rotate(-90 11.6 174.7)">Подп. и дата</text>
<text x="11.4" y="204.9" transform="rotate(-90 11.4 204.9)">Инв. № дубл.</text>
<text x="11.4" y="229.6" transform="rotate(-90 11.4 229.6)">Взам. инв. №</text>
<text x="369" y="255.5">Лит.</text>
<text x="382.8" y="255.5">Масса</text>
<text x="398.4" y="255.6">Масштаб</text>
<text x="11.4" y="259.2" transform="rotate(-90 11.4 259.2)">Подп. и дата</text>
<text x="230.5" y="260.5">Изм.</text>
<text x="238.4" y="260.4">Лист</text>
<text x="251.1" y="260.4">№ докум.</text>
<text x="273" y="260.4">Подп.</text>
<text x="286" y="260.4">Дата</text>
<text x="230.5" y="265.7">Разраб.</text>
<text x="230.5" y="275.7">Т. контр.</text>
<text x="230.6" y="270.7">Пров.</text>
<text x="366.2" y="275.3">Лист 1</text>
<text x="386.3" y="275.2">Листов 2</text>
<text x="230.6" y="285.7">Н. контр.</text>
<text x="11.6" y="290" transform="rotate(-90 11.6 290)">Инв. № подл.</text>
<text x="230.6" y="290.7">Утв.</text>
<text x="322.5" y="295">Копировал</text>
<text x="394.6" y="295">Формат А3</text>
</g>
</svg>
